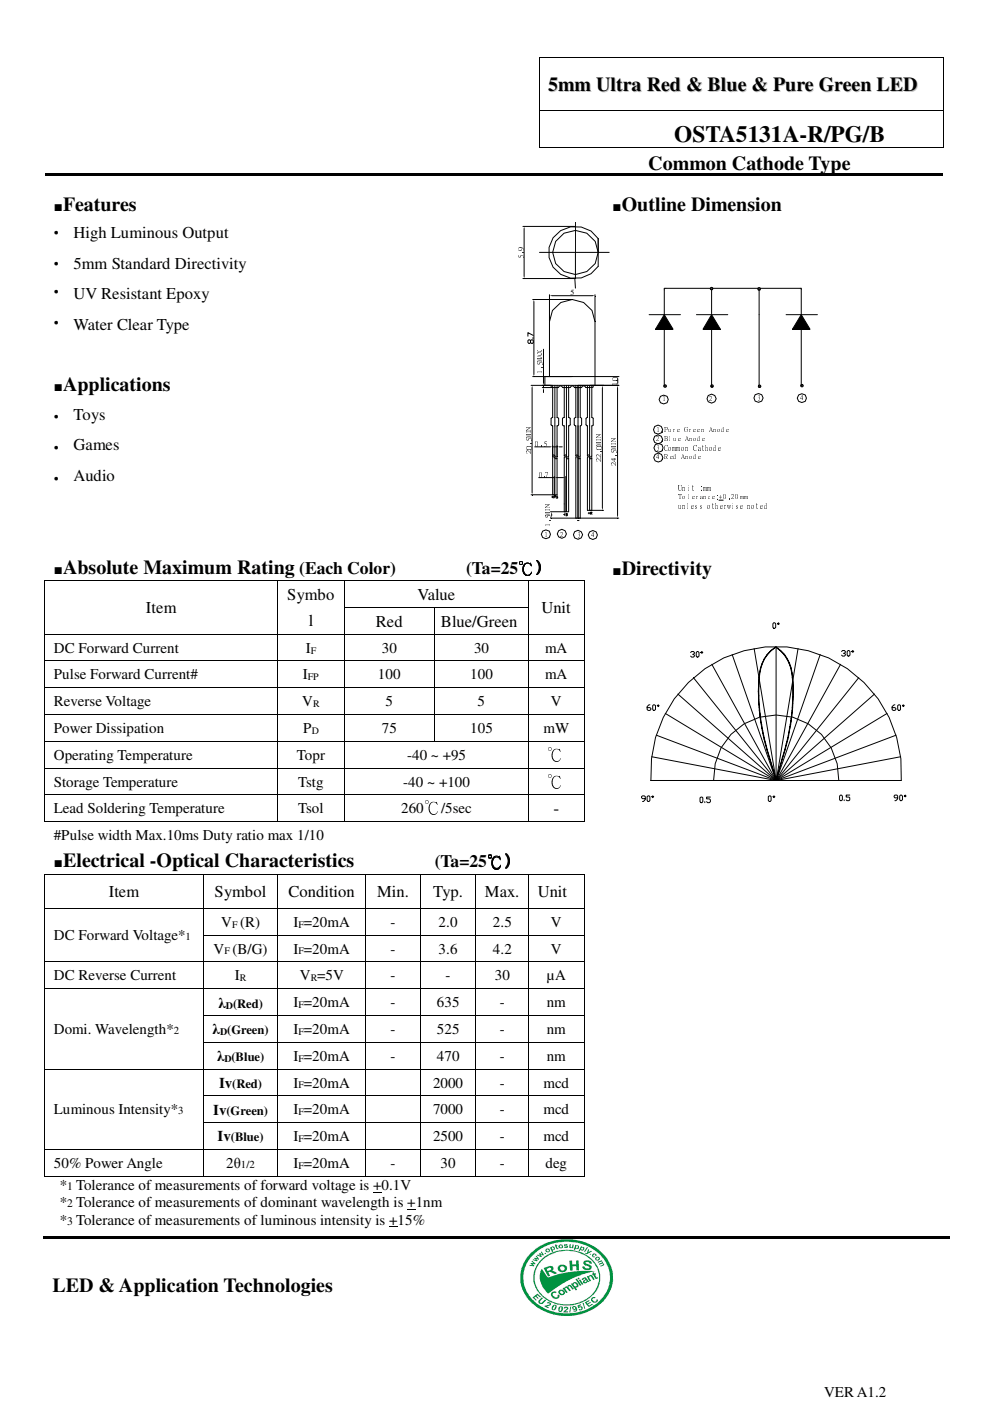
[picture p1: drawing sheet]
<svg xmlns="http://www.w3.org/2000/svg" width="210mm" height="297mm" viewBox="0 0 210 297" stroke-linecap="round" stroke-linejoin="round" font-family="sans-serif">
<path d="M114.2 12.1h.2v.2h-.2zM199.9 12.1h.2v.2h-.2zM9.5 36.7h76.2v.6h-76.2zM85.7 36.7h.5v.6h-.5zM86.2 36.7h28.1v.6h-28.1zM114.2 23.3h.2v.2h-.2zM114.2 31.3h.2v.2h-.2zM114.3 36.7h.5v.6h-.5zM114.4 31.3h.2v.2h-.2zM114.8 36.7h85.2v.6h-85.2zM199.9 23.3h.2v.2h-.2zM199.9 31.3h.2v.2h-.2z" fill="#000"/>
<g fill="none" stroke="#000" stroke-width=".21">
<path d="M114.3 12.3v11M114.4 12.2h85.5M200 12.3v11M114.3 23.5v7.8M114.4 23.4h85.5M114.6 31.4h85.3M200 23.5v7.8M110.9 48h11M110.9 59.1h11l.1 2M111.1 48.5v10M114.4 53.5h14.8M117.3 50.4a5.8 5.8 0 0 1 9.5 .2v5.9a5.7 5.7 0 0 1-7.8 1.8 5.7 5.7 0 0 1-1.7-7.9z"/>
<path d="M117.8 51.2a4.9 4.9 0 0 1 8.4 0l.6 2.3-.6 2.4-1.8 1.7-2.4 .6-2.4-.6-1.8-1.7-.6-2.4zM122 47.1v12M112.5 72.2l.2-.1 .4 .1-.2 .6-.4-.2v-.4l-.2-.1-.4 .1 .2 .6 .4-.2M112.9 71.7h.2M112.9 79.8h13.3M112.9 63.5h8.3M113.1 71.1l-1.2-.6v.8M113.2 64v15.3M115.2 74v7.2M115.5 79.8v1.9M116.5 79.8v-11.6l.6-2.4 1.8-1.7 2.4-.6 2.4 .6 1.8 1.7 .7 2.4v13.5M116.5 62.5v5.6"/>
<path d="M117.1 62.7h8.5M126.2 62.5v5.6M126.3 79.8h4.9M137.6 66.7h6.7M139 69.8h3.7M140.8 66.7l1.9 3.1h-3.7zM140.8 69.8v12M147.7 66.7h6.6M149.1 69.8h3.6M150.6 61.1h-9.8v5.6M150.7 61h.4v.4h-.4zM150.9 66.7l1.8 3.1h-3.6z"/>
<path d="M150.9 61.5v5M150.9 69.8v12M151.1 61.1h9.6M161 61.5v20.2M161.2 61.1h8.7v5.6M166.7 66.7h6.6M168 69.8h3.7M169.9 66.7l1.8 3.1h-3.7zM169.9 69.8v12M112.6 81.7h18.6M112.8 82.3v22.1M113.4 94.7h3.2"/>
<path d="M115 82.2h1.8M115.2 81.7v.5M115.2 82.7v.5M116.8 81.7l.1 .5h1.5l.4-.4 .5 .4h1.6M117.2 81.7v6.8l-.4 .3v1.2l.4 .3v6.4l.2-.3 .2 .3M117.2 94.7h.9M117.6 97.1l-.2-.3-.2 .3v7.8M117.6 97.1l.3 .2 .2-.2v7.8h-5.5M117.6 81.7v15M117.6 97.1v7.8M118.1 81.7v6.8l.3 .3v1.2l-.3 .3v6.4l-.2 .2-.3-.2M118.7 94.7h.5"/>
<path d="M119.6 81.7v6.8l-.3 .3v1.2l.3 .3v6.4l.2-.3 .3 .3M120.1 97.1l-.3-.3-.2 .3v11.4M120.1 97.1l.3 .2 .2-.2v11.4h-3.9M120.1 81.7v15M120.1 97.1v11.4M120.6 90.3v6.4l-.2 .2-.3-.2M120.6 81.7v6.8M120.6 90.3h.1M120.6 88.5h.1M120.6 88.5l.3 .3v1.2l-.3 .3M122 88.5l-.2 .3v1.2l.2 .3M122 90.3h.1"/>
<path d="M122 88.5h.1M122.1 90.3v6.4l.2-.3 .3 .3M122.1 81.7v6.8M122.6 97.1l-.3-.3-.2 .3v12.8M122.6 97.1l.2 .2 .2-.2v12.8M122.6 81.7v15M122.6 97.1v12.8M123 81.7v6.8l.3 .3v1.2l-.3 .3v6.4l-.2 .2-.2-.2M124.5 81.7v6.8l-.3 .3v1.2l.3 .3v6.4l.3-.3 .2 .3M125 97.1l-.2-.3-.3 .3v11.1h3.5M125 97.1l.3 .2 .2-.2v11.1M125 81.7v15"/>
<path d="M125 97.1v11.1M125.5 81.7v6.8l.3 .2v1.4l-.3 .2v6.4l-.2 .2-.3-.2M125.9 81.7l-.2 .4-1.5 .1-.5-.4-.4 .4h-1.5l-.4-.4-.5 .4M127.7 82.3v25.4M130.9 82.3v27M131 80.3v.9M138.8 92.5l.7-.3 .7 .3 .3 .7-.3 .6-.7 .3-.7-.3-.2-.6zM150.2 83.9l.7-.3 .7 .3 .2 .6-.2 .7-.7 .3-.7-.3-.3-.7zM169.8 81.6h.4v.4h-.4zM114.2 101.3h3.3M116.7 109.9h14.5M117 109v.3"/>
<path d="M117 105.4h.3M117.1 105.2v.3M117.4 105.4h.3l.1-.2h-.4v.4M117.5 101v3.8M118.1 101.3h1.3M118.2 105.2h-.3l.1 .4h.2v-.2M119.5 109.1h.3M119.7 108.9v.4M120 108.9h.3l-.1 .2M120 101v7.4M120.1 109.1l.2 .2h-.3M120.1 108.9v.4"/>
<path d="M121.8 112.7l.8-.3 .6 .3 .3 .7-.3 .6-.6 .3-.8-.3-.2-.6zM122.4 110.4h.4M124.7 108.8h.4M124.9 108.6v.4M125 112.8l.7-.3 .7 .3 .3 .6-.3 .7-.7 .3-.7-.3-.3-.7zM125.2 108.8l.3-.2h-.3v.5M125.3 108.8l.2 .3M152.4 106h.9"/>
<circle cx="161" cy="61.3" r=".3"/>
<circle cx="139.5" cy="91.1" r=".98"/>
<circle cx="139.6" cy="97" r=".97"/>
<circle cx="139.6" cy="95" r=".96"/>
<circle cx="140.7" cy="84.7" r=".96"/>
<circle cx="141" cy="81.9" r=".29"/>
<circle cx="151" cy="81.9" r=".29"/>
<circle cx="160.8" cy="84.4" r=".97"/>
<circle cx="161" cy="81.9" r=".29"/>
<circle cx="170" cy="84.4" r=".96"/>
<circle cx="115.8" cy="113.3" r=".96"/>
<circle cx="119.1" cy="113.2" r=".96"/>
</g>
<g fill="#000">
<path d="M111.1 48l.1 .5h-.2zM111 58.5h.2l-.1 .6zM113.2 63.5l.1 .5h-.2zM113.1 79.3h.2l-.1 .5zM116.5 62.7l.6-.1v.2zM125.6 62.6l.6 .1-.6 .1zM140.8 66.7l1.9 3.1h-3.7zM150.6 61.2l.5 .1zM150.6 61.3l.5 .1zM150.6 61.3h.5v.1zM150.6 61l.5 .2h-.5zM150.6 61h.5v.2z"/>
<path d="M150.6 61h.5zM150.7 61h.4zM150.7 61.4l.3 .1zM150.7 61.4h.4zM150.7 61.5h.3zM150.9 66.7l1.8 3.1h-3.6zM150.7 61h.3zM160.7 61.3l.5 .1zM160.7 61.3h.5v.1zM160.7 61.2l.5 .1zM160.7 61l.5 .2h-.5zM160.7 61h.5v.2z"/>
<path d="M160.7 61.4l.5 .1zM160.7 61.5h.4zM160.7 61.5h.5zM160.7 61h.5zM160.9 61h.3zM160.9 61.5h.2zM160.9 61h.2zM169.9 66.7l1.8 3.1h-3.7zM112.8 81.7l.1 .6h-.2zM115.2 82.2l.1 .5h-.2zM115.1 81.2h.2l-.1 .5zM116.6 94.7h.6l-.6 .1z"/>
<path d="M118.1 94.7h.6v.1zM127.7 81.7l.1 .6h-.2zM130.9 81.7l.1 .6h-.1zM131 79.8l.1 .5h-.2zM130.9 81.2h.2l-.1 .5zM140.7 81.9l.5 .1h-.4zM140.7 81.9h.6l-.1 .1zM140.8 81.7l.5 .2h-.6zM140.8 81.7h.4l.1 .2zM140.8 82h.4zM140.8 81.7h.4zM150.7 81.9h.5z"/>
<path d="M150.7 81.9h.6zM150.7 81.9l.5 .1zM150.7 81.8l.6 .1zM150.7 82h.5zM150.7 81.7h.5zM150.7 81.7l.5 .1zM150.7 82l.3 .1zM150.8 81.6l.4 .1zM150.8 82.1h.2zM150.8 81.6h.2zM160.8 81.9h.5zM160.8 81.9l.5 .1z"/>
<path d="M160.8 82h.5zM160.8 81.7l.5 .1zM160.8 81.8l.5 .1zM160.8 82h.4zM160.8 82l.4 .1zM160.8 82.1h.4zM160.8 81.7h.4zM161 81.7h.2zM161 82.1h.2zM169.8 81.8l.5 .1zM169.8 81.6l.5 .1zM169.8 81.7h.5z"/>
<path d="M169.8 81.7l.5 .1zM169.8 81.9h.5zM169.8 81.9l.4 .1zM169.8 81.6h.4zM169.8 81.6h.5zM169.8 82h.4zM112.7 104.4h.2l-.1 .5zM117 108.5l.1 .5h-.2zM116.9 109.3h.2l-.1 .6zM117.5 101.3l.6-.1v.1zM119.4 101.2l.6 .1h-.6zM127.6 107.7h.2l-.1 .5z"/>
<path d="M130.9 109.3h.1l-.1 .6z"/>
<path d="M150.7 82h.5z" fill-rule="evenodd"/>
<path d="M169.8 81.6h.4z" fill-rule="evenodd"/>
</g>
<path d="M133.5 129.5h61v42.4h-61z" fill="#fff"/>
<g fill="none" stroke="#000" stroke-width=".21">
<path d="M9.5 123.2v5.5M9.5 128.9v5.5M9.5 134.5v5.5M9.6 134.5h49.2M9.8 123.1h49M58.8 123.2v5.5M58.8 128.9v5.5M58.8 134.5v5.5M58.9 123.1h14M58.9 134.5h14M73 123.2v5.5M73 128.9v5.5"/>
<path d="M73 134.5v5.5M73.1 123.1h38.9M73.1 128.8h18.9M73.1 134.5h18.9M92.1 128.9v5.5M92.1 134.5v5.5M92.2 128.8h19.8M92.2 134.5h19.8M112.1 123.2v5.5M112.1 128.9v5.5M112.1 134.5v5.5M112.2 123.1h11.5"/>
<path d="M112.2 134.5h11.5M123.8 123.2v5.5M123.8 128.9v5.5M123.8 134.5v5.5M146.4 138.3l.2-.2h.4l.2 .4-.3 .2M147 138.7l.2 .2-.2 .4h-.4l-.2-.2M147.6 138.3l.2-.2 .4 .2v.8l-.2 .2-.4-.2zM148.6 138.3l.2-.2 .2 .2-.2 .2zM155.2 138.8l9.3 26.7M159.9 137.5l4.6 28M162.1 139.7l-.5 .9zM162.6 138.8l-.5 .9z"/>
<path d="M163.4 137.9l-.8 .9zM163.4 137.9l1.1-.7zM164 133.2l-.1-.2v-.8l.4-.2 .2 .2v.8l-.4 .2M164.5 137.2l1 .7zM164.5 137.1v28.4M165.1 132l.1 .2-.1 .2-.3-.2zM165.4 138l.9 .7-.1 .1zM166.2 138.8l.1-.1 .6 1zM166.8 139.7l.6 .9zM169.2 137.5l-4.6 28M173.9 138.8l-9.3 26.7M178.4 138.1l.2-.2h.4l.2 .2-.2 .4h-.2"/>
<path d="M179 138.5l.2 .2-.2 .4h-.4l-.2-.2M179.6 138.1l.2-.2 .4 .2v.8l-.2 .2-.4-.2zM180.6 138.1l.2-.2 .2 .2-.2 .2zM9.5 140.2v5.5M9.5 145.9v5.5M9.5 151.6v5.5M9.5 157.3v5.5M9.6 140.1h49.2M9.6 145.8h49.2M9.6 151.5h49.2M9.6 157.2h49.2M58.8 140.2v5.5"/>
<path d="M58.8 145.9v5.5M58.8 151.6v5.5M58.8 157.3v5.5M58.9 140.1h14M58.9 145.8h14M58.9 151.5h14M58.9 157.2h14M73 140.2v5.5M73 145.9v5.5M73 151.6v5.5M73 157.3v5.5M73.1 140.1h18.9"/>
<path d="M73.1 145.8h18.9M73.1 151.5h18.9M73.1 157.2h18.9M92.1 140.2v5.5M92.1 145.9v5.5M92.1 151.6v5.5M92.2 140.1h19.8M92.2 145.8h19.8M92.2 151.5h19.8M92.2 157.2h19.8M112.1 140.2v5.5M112.1 145.9v5.5"/>
<path d="M112.1 151.6v5.5M112.1 157.3v5.5M112.2 140.1h11.5M112.2 145.8h11.5M112.2 151.5h11.5M112.2 157.2h11.5M123.8 140.2v5.5M123.8 145.9v5.5M123.8 151.6v5.5M123.8 157.3v5.5M137.8 149.4h-.2l-.4 .4v.6l.2 .2h.4l.2-.4-.2-.2h-.6M138.6 150.6l-.2-.2v-.8l.4-.2 .2 .2v.8l-.4 .2"/>
<path d="M139.1 155.9l25.4 9.6M139.4 149.6l.2-.2 .1 .2-.1 .2zM141.1 151.3l23.4 14.2M143.7 147.2l20.8 18.3M146 144.7a26.6 26.6 0 0 1 29.7-5.2 26.6 26.6 0 0 1 15.4 26h-53.1a26.6 26.6 0 0 1 8-20.8zM147.1 143.7l17.4 21.8M150.9 140.8l13.6 24.7M160.8 146.6l.1 .9zM160.8 147.5l.1 .8zM160.8 148.3l.2 .9zM160.8 145.6l.1 1zM160.9 149.2l.1 .7z"/>
<path d="M160.9 144.6v1zM160.9 143.6l.1 1zM161 149.9l.1 .8zM161 150.7l.2 .6zM161 142.6v1zM161.1 151.3v.6zM161.1 151.9l.1 .5zM161.2 152.4l.1 .4zM161.2 152.8l.2 .4zM161.2 141.6l-.2 1zM161.3 153.2l.2 .5zM161.4 153.7l.1 .4z"/>
<path d="M161.5 154.1l.1 .4zM161.5 154.5l.2 .4zM161.6 140.6l-.4 1zM161.6 154.9l.1 .5zM161.7 155.4l.2 .6zM161.8 156l.3 .7zM162 156.7l.3 1zM162.3 157.7l.4 1.3zM162.6 159l.6 1.7zM166.4 159l-.5 1.7zM166.7 157.7l-.3 1.3zM167 156.7l-.3 1z"/>
<path d="M167.1 156l-.1 .7zM167.2 155.4l-.1 .6zM167.3 140.6l.3 1zM167.3 154.9l-.1 .5zM167.4 154.4l-.1 .5zM167.5 154.1v.4zM167.6 153.6l-.1 .5zM167.6 153.2v.5zM167.6 141.6l.3 1zM167.7 152.8l-.1 .4zM167.7 152.4l.1 .4zM167.8 151.8l-.1 .6z"/>
<path d="M167.9 151.3v.5zM167.9 142.6l.2 1zM167.9 150.7v.6zM168 149.9v.8zM168 143.6l.1 1zM168 149.1l.1 .8zM168.1 148.3v.9zM168.1 144.6l.1 1zM168.1 146.6l.1 .8zM168.1 145.6l.1 1zM168.1 147.4v.9zM178.2 140.8l-13.6 24.7"/>
<path d="M182.1 143.7l-17.5 21.8M185.4 147.2l-20.8 18.3M188.1 151.3l-23.5 14.2M189.7 149.4l-.6 .4v.6l.3 .2h.3l.2-.4-.2-.2h-.6M190 155.9l-25.4 9.6M190.3 149.6l.2-.2 .4 .2v.8l-.1 .2-.5-.2zM191.3 149.6l.2-.2 .2 .2-.2 .2zM9.5 162.9v5.5M9.5 168.6v5.5M9.6 162.9h49.2M9.6 168.5h49.2M9.8 174.2h49"/>
<path d="M58.8 162.9v5.5M58.8 168.6v5.5M58.9 162.9h14M58.9 168.5h14M58.9 174.2h14M73 162.9v5.5M73 168.6v5.5M73.1 162.9h38.9M73.1 168.5h38.9M73.1 174.2h38.9M112.1 162.9v5.5M112.1 168.6v5.5"/>
<path d="M112.2 162.9h11.5M112.2 168.5h11.5M112.2 174.2h11.5M123.8 162.9v5.5M123.8 168.6v5.5M136.8 169.3h-.6l-.2-.4 .2-.2 .6 .2v.6l-.4 .4h-.2M137.2 168.9l.2-.2 .4 .2v.8l-.2 .2-.4-.2zM138 165.5h26.3M138.2 160.4l26.3 5.1M138.2 168.9l.2-.2 .2 .2-.2 .2zM148.4 169.2l.2-.2 .4 .2v.8l-.2 .2-.4-.2zM149.4 170v.2"/>
<path d="M150.6 169h-.8v.4h.6l.2 .2v.4l-.2 .2h-.4l-.2-.2M151.3 165.5a13.3 13.3 0 0 1 13.3-13.9 13.3 13.3 0 0 1 13.2 13.9M162.9 168.9l.2-.2 .4 .2v.8l-.2 .2-.4-.2zM163.1 160.7l.7 2.1zM163.7 162.8l.8 2.7zM163.9 168.9l.2-.2 .2 .2-.2 .2zM165.3 162.8l-.8 2.7zM165.9 160.7l-.6 2.1zM178 168.8l.2-.2 .4 .2v.8l-.2 .2-.4-.2zM179 169.6v.2M180.2 168.6h-.8v.4h.6l.2 .2v.4l-.2 .2h-.4l-.2-.2M190.3 169.2h-.6l-.1-.2 .1-.4h.5l.1 .2v.6l-.4 .4h-.2"/>
<path d="M190.9 168.6l.4 .2v.7l-.2 .3-.3-.3v-.7zM191 160.4l-26.4 5.1M191.7 168.8l.2-.2 .2 .2-.2 .2zM9.5 185.5v7M9.5 192.7v5.5M9.5 198.3v5.5M9.6 192.6h33.5M9.8 185.4h33.3M43.1 185.5v7M43.1 192.7v5.5M43.1 198.3v5.5M43.2 185.4h15.6"/>
<path d="M43.2 192.6h15.6M43.2 198.2h15.6M58.8 185.5v7M58.8 192.7v5.5M58.8 198.3v5.5M58.9 185.4h18.6M58.9 192.6h18.6M58.9 198.2h18.6M77.6 185.5v7M77.6 192.7v5.5M77.6 198.3v5.5M77.7 185.4h11.3"/>
<path d="M77.7 192.6h11.3M77.7 198.2h11.3M89.1 185.5v7M89.1 192.7v5.5M89.1 198.3v5.5M89.2 185.4h11.6M89.2 192.6h11.6M89.2 198.2h11.6M100.9 185.5v7M100.9 192.7v5.5M100.9 198.3v5.5M101 185.4h11"/>
<path d="M101 192.6h11M101 198.2h11M112.1 185.5v7M112.1 192.7v5.5M112.1 198.3v5.5M112.2 185.4h11.5M112.2 192.6h11.5M112.2 198.2h11.5M123.8 185.5v7M123.8 192.7v5.5M123.8 198.3v5.5M9.5 204v5.5"/>
<path d="M9.5 209.7v5.5M9.5 215.4v5.5M9.6 203.9h33.5M9.6 209.6h33.5M43.1 204v5.5M43.1 209.7v5.5M43.1 215.4v5.5M43.2 203.9h15.6M43.2 209.6h15.6M43.2 215.3h15.6M58.8 204v5.5M58.8 209.7v5.5"/>
<path d="M58.8 215.4v5.5M58.9 203.9h18.6M58.9 209.6h18.6M58.9 215.3h18.6M77.6 204v5.5M77.6 209.7v5.5M77.6 215.4v5.5M77.7 203.9h11.3M77.7 209.6h11.3M77.7 215.3h11.3M89.1 204v5.5M89.1 209.7v5.5"/>
<path d="M89.1 215.4v5.5M89.2 203.9h11.6M89.2 209.6h11.6M89.2 215.3h11.6M100.9 204v5.5M100.9 209.7v5.5M100.9 215.4v5.5M101 203.9h11M101 209.6h11M101 215.3h11M112.1 204v5.5M112.1 209.7v5.5"/>
<path d="M112.1 215.4v5.5M112.2 203.9h11.5M112.2 209.6h11.5M112.2 215.3h11.5M123.8 204v5.5M123.8 209.7v5.5M123.8 215.4v5.5M9.5 221.1v5.5M9.5 226.7v5.5M9.5 232.4v5.5M9.5 238.1v5.5M9.6 226.7h33.5"/>
<path d="M43.1 221.1v5.5M43.1 226.7v5.5M43.1 232.4v5.5M43.1 238.1v5.5M43.2 221h15.6M43.2 226.7h15.6M43.2 232.3h15.6M43.2 238h15.6M58.8 221.1v5.5M58.8 226.7v5.5M58.8 232.4v5.5M58.8 238.1v5.5"/>
<path d="M58.9 221h18.6M58.9 226.7h18.6M58.9 232.3h18.6M58.9 238h18.6M77.6 221.1v5.5M77.6 226.7v5.5M77.6 232.4v5.5M77.6 238.1v5.5M77.7 221h11.3M77.7 226.7h11.3M77.7 232.3h11.3M77.7 238h11.3"/>
<path d="M89.1 221.1v5.5M89.1 226.7v5.5M89.1 232.4v5.5M89.1 238.1v5.5M89.2 221h11.6M89.2 226.7h11.6M89.2 232.3h11.6M89.2 238h11.6M100.9 221.1v5.5M100.9 226.7v5.5M100.9 232.4v5.5M100.9 238.1v5.5"/>
<path d="M101 221h11M101 226.7h11M101 232.3h11M101 238h11M112.1 221.1v5.5M112.1 226.7v5.5M112.1 232.4v5.5M112.1 238.1v5.5M112.2 221h11.5M112.2 226.7h11.5M112.2 232.3h11.5M112.2 238h11.5"/>
<path d="M123.8 221.1v5.5M123.8 226.7v5.5M123.8 232.4v5.5M123.8 238.1v5.5M9.5 243.8v5.5M9.6 243.7h33.5M9.6 249.4h33.5M43.1 243.8v5.5M43.2 243.7h15.6M43.2 249.4h15.6M58.8 243.8v5.5M58.9 243.7h18.6"/>
<path d="M58.9 249.4h18.6M77.6 243.8v5.5M77.7 243.7h11.3M77.7 249.4h11.3M89.1 243.8v5.5M89.2 243.7h11.6M89.2 249.4h11.6M100.9 243.8v5.5M101 243.7h11M101 249.4h11M112.1 243.8v5.5M112.2 243.7h11.5"/>
<path d="M112.2 249.4h11.5M123.8 243.8v5.5"/>
</g>
<g fill="#000">
<path d="M162.6 138.8l-.5 .9zM163.4 137.9l-.8 .9zM163.4 137.9l-.7 .9zM163.4 137.9l1.1-.7zM163.5 138l1-.8zM164.5 137.2l1 .7zM165.4 138l.9 .7-.1 .1zM165.4 138l.9 .7zM166.2 138.8l.7 .9zM166.2 138.8l.1-.1 .6 1zM160.8 145.6l.1 1zM160.8 147.5l.1 .8z"/>
<path d="M160.8 146.6l.1 .9zM160.9 144.6v1zM160.8 148.3l.2 .9zM160.9 143.6l.1 1zM161 142.6v1zM160.9 149.2l.1 .7zM161 149.9l.1 .8zM161.2 141.6l-.2 1zM161 150.7l.2 .6zM161.1 151.3v.6zM161.2 141.6l-.1 1zM161.1 151.9l.1 .5z"/>
<path d="M161.1 151.3l.1 .5zM161.2 152.4l.1 .4zM161.6 140.6l-.4 1zM161.1 151.9l.2 .5zM161.2 152.8l.2 .4zM161.6 140.6l-.3 1zM161.3 153.2l.2 .5zM161.4 153.7l.1 .4zM161.5 154.1l.1 .4zM162.1 139.7l-.5 .9zM161.5 154.5l.2 .4zM162.1 139.7l-.4 .9z"/>
<path d="M161.6 154.9l.1 .5zM161.6 154.9l.2 .5zM161.7 155.4l.2 .6zM161.8 156l.3 .7zM162 156.7l.3 1zM162.3 157.7l.4 1.3zM166.7 157.7l-.3 1.3zM166.7 157.7l-.2 1.3zM167 156.7l-.3 1zM167 156.7l-.2 1zM167.1 156l-.1 .7zM167.2 155.4l-.1 .6z"/>
<path d="M167.2 155.4v.6zM167.3 154.9l-.1 .5zM167.3 154.9v.5zM166.8 139.7l.6 .9zM167.4 154.4l-.1 .5zM167.4 154.4v.5zM167.5 154.1v.4zM167.6 153.6l-.1 .5zM167.6 153.6v.5zM167.6 153.2v.5zM167.7 152.8l-.1 .4zM167.3 140.6l.3 1z"/>
<path d="M167.7 152.8v.4zM167.7 152.4l.1 .4zM167.8 151.8l-.1 .6zM167.3 140.6l.4 1zM167.8 151.8v.6zM167.9 151.3v.5zM167.9 150.7v.6zM167.6 141.6l.3 1zM168 149.9v.8zM168 149.1l.1 .8zM167.9 142.6l.2 1zM168.1 148.3v.9z"/>
<path d="M168.1 147.4v.9zM168 143.6l.1 1zM168.1 146.6l.1 .8zM168.1 145.6l.1 1zM168.1 144.6l.1 1zM162.6 159l.6 1.7zM163.1 160.7l.7 2.1zM165.3 162.8l-.8 2.7zM163.7 162.8l.8 2.7zM163.7 162.8l.9 2.6zM165.9 160.7l-.6 2.1zM165.9 160.7l-.5 2.1z"/>
<path d="M166.4 159l-.5 1.7z"/>
</g>
<g fill="#000">
<path d="M9.4 123h.2v.2h-.2zM9.4 128.7h.2v.2h-.2zM9.4 134.4h.2v.1h-.2zM9.6 123h.2v.2h-.2zM58.8 123h.1v.2h-.1zM58.8 128.7h.1v.2h-.1zM58.8 134.4h.1v.1h-.1zM72.9 123h.2v.2h-.2zM72.9 128.7h.2v.2h-.2zM72.9 134.4h.2v.1h-.2zM92 128.7h.2v.2h-.2zM92 134.4h.2v.1h-.2z"/>
<path d="M112 123h.2v.2h-.2zM112 128.7h.2v.2h-.2zM112 134.4h.2v.1h-.2zM123.7 123h.2v.2h-.2zM123.7 128.7h.2v.2h-.2zM123.7 134.4h.2v.1h-.2zM9.4 140h.2v.2h-.2zM9.4 145.7h.2v.2h-.2zM9.4 151.4h.2v.2h-.2zM9.4 157.1h.2v.2h-.2zM58.8 140h.1v.2h-.1zM58.8 145.7h.1v.2h-.1z"/>
<path d="M58.8 151.4h.1v.2h-.1zM58.8 157.1h.1v.2h-.1zM72.9 140h.2v.2h-.2zM72.9 145.7h.2v.2h-.2zM72.9 151.4h.2v.2h-.2zM72.9 157.1h.2v.2h-.2zM92 140h.2v.2h-.2zM92 145.7h.2v.2h-.2zM92 151.4h.2v.2h-.2zM92 157.1h.2v.2h-.2zM112 140h.2v.2h-.2zM112 145.7h.2v.2h-.2z"/>
<path d="M112 151.4h.2v.2h-.2zM112 157.1h.2v.2h-.2zM123.7 140h.2v.2h-.2zM123.7 145.7h.2v.2h-.2zM123.7 151.4h.2v.2h-.2zM123.7 157.1h.2v.2h-.2zM9.4 162.8h.2v.1h-.2zM9.4 168.4h.2v.2h-.2zM9.4 174.1h.2v.2h-.2zM9.6 174.1h.2v.2h-.2zM58.8 162.8h.1v.1h-.1zM58.8 168.4h.1v.2h-.1z"/>
<path d="M58.8 174.1h.1v.2h-.1zM72.9 162.8h.2v.1h-.2zM72.9 168.4h.2v.2h-.2zM72.9 174.1h.2v.2h-.2zM112 162.8h.2v.1h-.2zM112 168.4h.2v.2h-.2zM112 174.1h.2v.2h-.2zM123.7 162.8h.2v.1h-.2zM123.7 168.4h.2v.2h-.2zM123.7 174.1h.2v.2h-.2zM9.4 185.3h.2v.2h-.2zM9.4 192.5h.2v.2h-.2z"/>
<path d="M9.4 198.2h.2v.1h-.2zM9.6 185.3h.2v.2h-.2zM43.1 185.3h.1v.2h-.1zM43.1 192.5h.1v.2h-.1zM43.1 198.2h.1v.1h-.1zM58.8 185.3h.1v.2h-.1zM58.8 192.5h.1v.2h-.1zM58.8 198.2h.1v.1h-.1zM77.5 185.3h.2v.2h-.2zM77.5 192.5h.2v.2h-.2zM77.5 198.2h.2v.1h-.2zM89 185.3h.2v.2h-.2z"/>
<path d="M89 192.5h.2v.2h-.2zM89 198.2h.2v.1h-.2zM100.8 185.3h.2v.2h-.2zM100.8 192.5h.2v.2h-.2zM100.8 198.2h.2v.1h-.2zM112 185.3h.2v.2h-.2zM112 192.5h.2v.2h-.2zM112 198.2h.2v.1h-.2zM123.7 185.3h.2v.2h-.2zM123.7 192.5h.2v.2h-.2zM123.7 198.2h.2v.1h-.2zM9.4 203.8h.2v.2h-.2z"/>
<path d="M9.4 209.5h.2v.2h-.2zM9.4 215.2h.2v.2h-.2zM43.1 203.8h.1v.2h-.1zM43.1 209.5h.1v.2h-.1zM43.1 215.2h.1v.2h-.1zM58.8 203.8h.1v.2h-.1zM58.8 209.5h.1v.2h-.1zM58.8 215.2h.1v.2h-.1zM77.5 203.8h.2v.2h-.2zM77.5 209.5h.2v.2h-.2zM77.5 215.2h.2v.2h-.2zM89 203.8h.2v.2h-.2z"/>
<path d="M89 209.5h.2v.2h-.2zM89 215.2h.2v.2h-.2zM100.8 203.8h.2v.2h-.2zM100.8 209.5h.2v.2h-.2zM100.8 215.2h.2v.2h-.2zM112 203.8h.2v.2h-.2zM112 209.5h.2v.2h-.2zM112 215.2h.2v.2h-.2zM123.7 203.8h.2v.2h-.2zM123.7 209.5h.2v.2h-.2zM123.7 215.2h.2v.2h-.2zM9.4 220.9h.2v.2h-.2z"/>
<path d="M9.4 226.6h.2v.1h-.2zM9.4 232.2h.2v.2h-.2zM9.4 237.9h.2v.2h-.2zM43.1 220.9h.1v.2h-.1zM43.1 226.6h.1v.1h-.1zM43.1 232.2h.1v.2h-.1zM43.1 237.9h.1v.2h-.1zM58.8 220.9h.1v.2h-.1zM58.8 226.6h.1v.1h-.1zM58.8 232.2h.1v.2h-.1zM58.8 237.9h.1v.2h-.1zM77.5 220.9h.2v.2h-.2z"/>
<path d="M77.5 226.6h.2v.1h-.2zM77.5 232.2h.2v.2h-.2zM77.5 237.9h.2v.2h-.2zM89 220.9h.2v.2h-.2zM89 226.6h.2v.1h-.2zM89 232.2h.2v.2h-.2zM89 237.9h.2v.2h-.2zM100.8 220.9h.2v.2h-.2zM100.8 226.6h.2v.1h-.2zM100.8 232.2h.2v.2h-.2zM100.8 237.9h.2v.2h-.2zM112 220.9h.2v.2h-.2z"/>
<path d="M112 226.6h.2v.1h-.2zM112 232.2h.2v.2h-.2zM112 237.9h.2v.2h-.2zM123.7 220.9h.2v.2h-.2zM123.7 226.6h.2v.1h-.2zM123.7 232.2h.2v.2h-.2zM123.7 237.9h.2v.2h-.2zM9.4 243.6h.2v.2h-.2zM9.4 249.3h.2v.2h-.2zM43.1 243.6h.1v.2h-.1zM43.1 249.3h.1v.2h-.1zM58.8 243.6h.1v.2h-.1z"/>
<path d="M58.8 249.3h.1v.2h-.1zM77.5 243.6h.2v.2h-.2zM77.5 249.3h.2v.2h-.2zM79.1 252.7h1.8v.2h-1.8zM86.4 256.3h1.7v.2h-1.7zM89 243.6h.2v.2h-.2zM89 249.3h.2v.2h-.2zM100.8 243.6h.2v.2h-.2zM100.8 249.3h.2v.2h-.2zM112 243.6h.2v.2h-.2zM112 249.3h.2v.2h-.2zM123.7 243.6h.2v.2h-.2z"/>
<path d="M123.7 249.3h.2v.2h-.2zM82.5 260h1.8v.1h-1.8z"/>
</g>
<g fill="#009240">
<path d="M112.5 265.7a7.2 7.2 0 0 0 1.4 11.5 11.1 11.1 0 0 0 14.7-2.1 7.2 7.2 0 0 0-2.2-10.5l-.4-.3a11.2 11.2 0 0 0-4.8-1.5h-2a10.8 10.8 0 0 0-6.7 2.9zM112.7 266.4a10.3 10.3 0 0 1 15.5 .9 6.9 6.9 0 0 1-2.9 9.9 10.2 10.2 0 0 1-13.2-2.7 6.5 6.5 0 0 1 .6-8.1z" fill-rule="evenodd"/>
<path d="M114.5 267.3a5.3 5.3 0 0 0 1.7 8.5l2.2 .8 2.5 .2a6.8 6.8 0 0 0 6.4-5.3v-1.2a6.9 6.9 0 0 0-7.8-5.3 7.7 7.7 0 0 0-5 2.3zM114.7 267.5a7.6 7.6 0 0 1 11.8 1.1l.5 1.4v1.4a6.4 6.4 0 0 1-6.5 5.2 6.5 6.5 0 0 1-7.2-5.4l.2-1.7 .4-.9z" fill-rule="evenodd"/>
<path d="M114.9 269l1.1 1.6a.6 .6 0 0 0 1 0l1.1-.3a24.8 24.8 0 0 1 8.1-.8 22.9 22.9 0 0 0-10 4.8 4.4 4.4 0 0 1-1.3-5.3z" fill-rule="evenodd"/>
<path d="M115.3 268.9l1-.4a.58 .58 0 0 1 .9 .1 .58 .58 0 0 1-.2 .8l1.2 .5-.6 .2-.9-.4h-.5l.4 .8-.4 .1zM115.9 269l.2 .5 .7-.3 .1-.3-.4-.1z" fill-rule="evenodd"/>
<path d="M118.4 268.5a1 1 0 0 1 1.1-.3 1 1 0 0 1 .7 1 .98 .98 0 0 1-1.2 .5 .98 .98 0 0 1-.7-1.1zM118.8 268.9a.47 .47 0 0 0 .9 0 .47 .47 0 0 0-.9 0z" fill-rule="evenodd"/>
<path d="M120.7 267.3h.6v.8h.9v-.8h.5l.1 2.1-.6-.1v-.9l-.8 .1v.9h-.5z" fill-rule="evenodd"/>
<path d="M123.8 267.4l.6-.2a.86 .86 0 0 1 1.1 .7h-.5l-.1-.2-.3-.2-.4 .2v.2l.4 .1a.66 .66 0 0 1 .8 .4 .66 .66 0 0 1-.3 .8h-.1a1.09 1.09 0 0 1-1.5-.7h.5l.2 .4h.5l.3-.3-.4-.2a.71 .71 0 0 1-.7-.2 .71 .71 0 0 1-.1-.8z" fill-rule="evenodd"/>
<path d="M112.9 275.1l1.1-.8 .7 .7-.2 .1-.5-.5-.3 .2 .5 .5-.2 .1-.4-.5-.3 .2 .5 .5-.2 .2z" fill-rule="evenodd"/>
<path d="M114.9 275.1l.2 .2-.5 .5a.28 .28 0 0 0 0 .4 .28 .28 0 0 0 .4-.1l.5-.6 .3 .2-.5 .5a.54 .54 0 0 1-.8 .2 .54 .54 0 0 1-.1-.8z" fill-rule="evenodd"/>
<path d="M116 276.2l.5-.1a.39 .39 0 0 1 .3 .4 .39 .39 0 0 1-.4 .4h-.5l.5 .3-.2 .2-.8-.4 1.1-.4v-.3l-.3 .1-.2-.1z" fill-rule="evenodd"/>
<path d="M117.2 276.8a.47 .47 0 0 1 .8 0 .47 .47 0 0 1-.1 .7 .49 .49 0 0 1-.8 .2 .49 .49 0 0 1 0-.8zM117.6 276.8l-.1 .1a.43 .43 0 0 0-.2 .7l.5-.6z" fill-rule="evenodd"/>
<path d="M118.6 277.1l.6-.1 .1 .2v.4a.53 .53 0 0 1-.7 .5 .53 .53 0 0 1-.1-.9zM118.8 277.2l-.1 .7a.47 .47 0 0 0 .3-.3 .47 .47 0 0 0-.1-.5z" fill-rule="evenodd"/>
<path d="M119.6 277.2a.47 .47 0 0 1 .8 0 .47 .47 0 0 1-.4 .7l-.1 .1h.5v.3h-.9v-.3l.7-.5-.1-.3-.6 .2z" fill-rule="evenodd"/>
<path d="M120.9 277h.2l-.2 1.3h-.2z" fill-rule="evenodd"/>
<path d="M121.4 277.1a.6 .6 0 0 1 .9 .2 .6 .6 0 0 1-.5 .8l-.3-.2h.5l.1-.4-.3 .2h-.3l-.2-.4zM121.5 277.3a.25 .25 0 0 0 .5 0 .25 .25 0 0 0-.5 0z" fill-rule="evenodd"/>
<path d="M122.4 276.8l.7-.3 .1 .2-.5 .2 .1 .2 .5-.1a.45 .45 0 0 1 .1 .7 .45 .45 0 0 1-.7-.1l.2-.1a.2 .2 0 0 0 .3 .1 .2 .2 0 0 0 0-.4h-.1l-.5 .2z" fill-rule="evenodd"/>
<path d="M123.5 276.3l.2-.1 .4 1.3h-.2z" fill-rule="evenodd"/>
<path d="M124 276.1l.9-.5 .1 .2-.6 .4 .1 .2 .6-.4 .2 .2-.6 .3 .2 .3 .7-.4 .1 .2-.9 .5z" fill-rule="evenodd"/>
<path d="M125.5 275.2l.3-.2 .5 .1-.3 .2a.35 .35 0 0 0-.4 .2 .35 .35 0 0 0 .3 .4h.5v-.4h.3a.5 .5 0 0 1-.4 .7 .76 .76 0 0 1-1-.8z" fill-rule="evenodd"/>
<path d="M116.9 274.2a.91 .91 0 0 1 1.1-.3l-.3 .3a.37 .37 0 0 0-.4 0 .37 .37 0 0 0-.1 .4l.1 .1a.55 .55 0 0 0 .4 .4 .55 .55 0 0 0 .5-.2v-.3l.3-.2a.76 .76 0 0 1-.3 1 .76 .76 0 0 1-1-.2l-.4-.6z" fill-rule="evenodd"/>
<path d="M118.6 273.6a.66 .66 0 0 1 .9 0 .66 .66 0 0 1 0 .9 .67 .67 0 0 1-.9-.1 .67 .67 0 0 1 0-.8zM118.9 273.7h-.1a.38 .38 0 0 0 .2 .6h.3l.2-.2-.3-.4z" fill-rule="evenodd"/>
<path d="M119.3 273.2l.2-.2 .2 .1 .3-.3h.3a.45 .45 0 0 1 .4-.4 .45 .45 0 0 1 .5 .2l.5 .7-.3 .1-.6-.7h-.2l-.1 .2 .5 .7-.3 .2-.6-.8h-.2l-.1 .3 .6 .7-.3 .2z" fill-rule="evenodd"/>
<path d="M121 272.2l.3-.1 .2 .1v-.2a.64 .64 0 0 1 .9 0 .64 .64 0 0 1 0 .9h-.4l.3 .5-.2 .2zM121.7 272.1v.1a.36 .36 0 0 0 .1 .5 .36 .36 0 0 0 .5-.2l-.2-.3z" fill-rule="evenodd"/>
<path d="M122 271.2l.3-.1 1 1.4-.3 .1z" fill-rule="evenodd"/>
<path d="M122.4 271l.3-.2 .2 .3-.3 .2zM122.7 271.4l.3-.1 .7 .9-.3 .2z" fill-rule="evenodd"/>
<path d="M123.5 271a.78 .78 0 0 1 .8-.1 .78 .78 0 0 1 .5 .7l.1 .1-.3 .2-.1-.2a.42 .42 0 0 1-.4 .5 .42 .42 0 0 1-.4-.4 .42 .42 0 0 1 .3-.5l.1-.1a.22 .22 0 0 0-.2-.1 .22 .22 0 0 0-.2 .3h-.3zM124 271.6v.2h.3l-.1-.4z" fill-rule="evenodd"/>
<path d="M124.4 270.6l.3-.1 .1 .2a.46 .46 0 0 1 .4-.4 .46 .46 0 0 1 .5 .3l.4 .7-.3 .1-.5-.8h-.2l-.2 .2 .4 .8-.3 .1z" fill-rule="evenodd"/>
<path d="M125.8 269.7l.2 .3 .2-.1 .2 .3-.2 .1 .2 .5h.3l.1 .2a.43 .43 0 0 1-.4 .2 .43 .43 0 0 1-.3-.4l-.5-.6z" fill-rule="evenodd"/>
<path d="M112.8 267.3l.7 .6v.2l-.7-.1 .5 .3-.1 .2-1-.1 .1-.2 .6 .1-.4-.4 .1-.1h.6l-.5-.3z" fill-rule="evenodd"/>
<path d="M113.7 266.2l.6 .7-.1 .2-.6-.2 .4 .4-.2 .1-.9-.2 .2-.2 .6 .2-.5-.4 .2-.1 .6 .1-.4-.4z" fill-rule="evenodd"/>
<path d="M113.8 266.1l.2-.1 .6 .3-.3-.5 .1-.1 .6 .2-.3-.4 .2-.2 .4 .8-.2 .1-.5-.3 .3 .5-.2 .1z" fill-rule="evenodd"/>
<path d="M115.4 265.7l.3-.1 .1 .2-.2 .1z" fill-rule="evenodd"/>
<path d="M115.7 265.2a.46 .46 0 0 1 .9 0 .46 .46 0 0 1-.9 0zM116 264.9l-.1 .3 .4 .1a.27 .27 0 0 0 0-.3 .27 .27 0 0 0-.3-.1z" fill-rule="evenodd"/>
<path d="M116.6 264.5h.2a.39 .39 0 0 1 .5-.3 .39 .39 0 0 1 .3 .5 .39 .39 0 0 1-.5 .3l.2 .4-.2 .1zM117 264.7a.22 .22 0 0 0 .4 0 .22 .22 0 0 0-.4 0z" fill-rule="evenodd"/>
<path d="M117.7 263.9l.2-.1 .1 .2h.2v.2h-.2l.2 .4 .2 .2a.29 .29 0 0 1-.3 0 .29 .29 0 0 1-.2-.2l-.2-.3z" fill-rule="evenodd"/>
<path d="M118.5 264a.46 .46 0 0 1 .7-.1 .46 .46 0 0 1-.1 .8l-.5-.1-.2-.1zM118.7 264.1v.4h.3v-.4z" fill-rule="evenodd"/>
<path d="M119.7 263.8h.6l.1 .2-.4-.1-.2 .1 .6 .2v.2l-.2 .2-.5-.1-.2-.1h.7l-.6-.3z" fill-rule="evenodd"/>
<path d="M120.8 263.8h.2v.7l.3-.1 .1-.5h.2l-.1 .8-.3-.1a.38 .38 0 0 1-.5-.3z" fill-rule="evenodd"/>
<path d="M122 263.9l.7 .3a.44 .44 0 0 1-.4 .6l-.3-.1-.1 .3h-.2zM122.1 264.4a.25 .25 0 0 0 .5 0 .25 .25 0 0 0-.5 0z" fill-rule="evenodd"/>
<path d="M123.2 264.2l.2 .1v.1h.3a.41 .41 0 0 1 0 .6 .41 .41 0 0 1-.6-.1l-.2 .4-.2-.1zM123.2 264.8a.25 .25 0 0 0 .5 0 .25 .25 0 0 0-.5 0z" fill-rule="evenodd"/>
<path d="M124.5 264.4l.2 .1-.7 .9-.2-.1z" fill-rule="evenodd"/>
<path d="M124.7 264.8l.2 .2-.2 .5 .6-.3 .2 .1-1 .6-.4-.1v-.2h.4z" fill-rule="evenodd"/>
<path d="M125 265.9l.1-.1 .2 .1-.1 .2z" fill-rule="evenodd"/>
<path d="M125.6 266a.54 .54 0 0 1 .9 .1l-.1 .2-.2-.2a.24 .24 0 0 0-.3-.1 .24 .24 0 0 0 0 .4l.2 .1a.4 .4 0 0 1-.5 0 .4 .4 0 0 1 0-.5z" fill-rule="evenodd"/>
<path d="M126.4 266.5a.45 .45 0 0 1 .7 .1 .45 .45 0 0 1-.2 .7h-.4a.39 .39 0 0 1-.3-.4 .39 .39 0 0 1 .2-.4zM126.5 266.7l-.1 .2a.26 .26 0 0 0 .4 .1 .26 .26 0 0 0 .1-.3z" fill-rule="evenodd"/>
<path d="M126.7 267.5l.9-.3 .1 .2h-.1l.2 .2v.2a.26 .26 0 0 1 .3 .3 .26 .26 0 0 1-.3 .3l-.5 .2v-.2l.5-.3v-.1l-.7 .1-.1-.1 .6-.3v-.2l-.8 .2z" fill-rule="evenodd"/>
</g>
<path d="M9.2 262.1h65.4v.5h-65.4zM74.6 262.1h.5v.5h-.5zM75.1 262.1h33.2v.5h-33.2zM108.3 262.1h.5v.5h-.5zM108.8 262.1h23.5v.5h-23.5zM132.3 262.1h.5v.5h-.5zM132.8 262.1h34v.5h-34zM166.8 262.1h.5v.5h-.5zM167.3 262.1h34.1v.5h-34.1z" fill="#000"/>
<text font-size="5" x="143" y="30.1">OSTA5131A-R/PG/B</text>
<text font-size="4.2" fill="#c0c0c0" x="116.4" y="19.6">5mm Ultra Red &amp; Blue &amp; Pure Green LED</text>
<g font-size="4.2">
<text x="137.5" y="36">Common Cathode Type</text>
<text x="13.4" y="44.8">Features</text>
<text x="131.8" y="44.8">Outline Dimension</text>
<text x="13.4" y="82.8">Applications</text>
<text x="13.4" y="121.6">Absolute Maximum Rating</text>
<text x="131.8" y="121.8">Directivity</text>
<text x="13.4" y="183.9">Electrical -Optical Characteristics</text>
<text x="11.1" y="273.9">LED &amp; Application Technologies</text>
</g>
<g font-size="3.7">
<text x="63.5" y="121.6">(Each Color)</text>
<text x="98.8" y="121.6">(Ta=25℃)</text>
<text x="116.1" y="161.1">℃</text>
<text x="116.1" y="166.8">℃</text>
<text x="89.8" y="172.5">℃</text>
<text x="117.3" y="172.7">-</text>
<text x="92.2" y="183.9">(Ta=25℃)</text>
</g>
<g font-size="3.5">
<text x="15.6" y="50.5">High Luminous Output</text>
<text x="15.6" y="56.9">5mm Standard Directivity</text>
<text x="15.6" y="63.5">UV Resistant Epoxy</text>
<text x="15.6" y="70">Water Clear Type</text>
<text x="15.6" y="89">Toys</text>
<text x="15.6" y="95.5">Games</text>
<text x="15.6" y="102">Audio</text>
<text x="30.9" y="130">Item</text>
<text x="60.9" y="127.3">Symbo</text>
<text x="88.5" y="127.2">Value</text>
<text x="114.8" y="130">Unit</text>
<text x="65.4" y="132.8">l</text>
<text x="79.7" y="132.8">Red</text>
<text x="93.5" y="132.8">Blue/Green</text>
<text x="23.1" y="190.2">Item</text>
<text x="45.5" y="190.2">Symbol</text>
<text x="61.2" y="190.2">Condition</text>
<text x="80" y="190.2">Min.</text>
<text x="91.9" y="190.2">Typ.</text>
<text x="102.8" y="190.2">Max.</text>
<text x="114" y="190.2">Unit</text>
</g>
<g font-size="3.2">
<text x="11.4" y="44.8">■</text>
<text x="129.9" y="44.8">■</text>
<text x="11.4" y="82.8">■</text>
<text x="11.4" y="121.6">■</text>
<text x="129.9" y="121.8">■</text>
<text x="11.4" y="138.4">DC Forward Current</text>
<text x="64.8" y="138.4">I</text>
<text x="80.9" y="138.4">30</text>
<text x="100.5" y="138.4">30</text>
<text x="115.6" y="138.4">mA</text>
<text x="11.4" y="144.1">Pulse Forward Current#</text>
<text x="11.4" y="149.8">Reverse Voltage</text>
<text x="64" y="149.8">V</text>
<text x="64.2" y="144.1">I</text>
<text x="80.1" y="144.1">100</text>
<text x="81.7" y="149.8">5</text>
<text x="99.7" y="144.1">100</text>
<text x="101.3" y="149.8">5</text>
<text x="115.6" y="144.1">mA</text>
<text x="116.8" y="149.8">V</text>
<text x="11.4" y="155.4">Power Dissipation</text>
<text x="64.3" y="155.4">P</text>
<text x="80.9" y="155.4">75</text>
<text x="99.7" y="155.4">105</text>
<text x="115.2" y="155.4">mW</text>
<text x="11.4" y="161.1">Operating Temperature</text>
<text x="62.9" y="161.1">Topr</text>
<text x="86.3" y="161.1">-40 ~ +95</text>
<text x="11.4" y="166.8">Storage Temperature</text>
<text x="63.2" y="166.8">Tstg</text>
<text x="85.5" y="166.8">-40 ~ +100</text>
<text x="11.4" y="172.5">Lead Soldering Temperature</text>
<text x="63.2" y="172.5">Tsol</text>
<text x="85" y="172.5">260</text>
<text x="93.6" y="172.5">/5sec</text>
<text x="11.4" y="178.1">#Pulse width Max.10ms Duty ratio max 1/10</text>
<text x="11.4" y="183.9">■</text>
<text x="46.9" y="196.5">V (R)</text>
<text x="62.2" y="196.5">I =20mA</text>
<text x="82.8" y="196.5">-</text>
<text x="93" y="196.5">2.0</text>
<text x="104.5" y="196.5">2.5</text>
<text x="116.8" y="196.5">V</text>
<text x="11.4" y="199.3">DC Forward Voltage*</text>
<text x="45.3" y="202.2">V (B/G)</text>
<text x="62.2" y="202.2">I =20mA</text>
<text x="82.8" y="202.2">-</text>
<text x="93" y="202.2">3.6</text>
<text x="104.5" y="202.2">4.2</text>
<text x="116.8" y="202.2">V</text>
<text x="11.4" y="207.9">DC Reverse Current</text>
<text x="49.8" y="207.9">I</text>
<text x="63.5" y="207.9">V =5V</text>
<text x="82.8" y="207.9">-</text>
<text x="94.5" y="207.9">-</text>
<text x="104.9" y="207.9">30</text>
<text x="115.9" y="207.9">µA</text>
<text x="46.3" y="213.7">λ</text>
<text x="62.2" y="213.6">I =20mA</text>
<text x="82.8" y="213.6">-</text>
<text x="92.6" y="213.6">635</text>
<text x="106" y="213.6">-</text>
<text x="115.9" y="213.6">nm</text>
<text x="11.4" y="219.2">Domi. Wavelength*</text>
<text x="45.1" y="219.3">λ</text>
<text x="62.2" y="219.2">I =20mA</text>
<text x="82.8" y="219.2">-</text>
<text x="92.6" y="219.2">525</text>
<text x="106" y="219.2">-</text>
<text x="115.9" y="219.2">nm</text>
<text x="46" y="225">λ</text>
<text x="62.2" y="224.9">I =20mA</text>
<text x="82.8" y="224.9">-</text>
<text x="92.6" y="224.9">470</text>
<text x="106" y="224.9">-</text>
<text x="115.9" y="224.9">nm</text>
<text x="46.4" y="230.7">Iv</text>
<text x="62.2" y="230.6">I =20mA</text>
<text x="91.8" y="230.6">2000</text>
<text x="106" y="230.6">-</text>
<text x="115.2" y="230.6">mcd</text>
<text x="11.4" y="236.3">Luminous Intensity*</text>
<text x="45.2" y="236.3">Iv</text>
<text x="62.2" y="236.3">I =20mA</text>
<text x="91.8" y="236.3">7000</text>
<text x="106" y="236.3">-</text>
<text x="115.2" y="236.3">mcd</text>
<text x="46.1" y="242">Iv</text>
<text x="62.2" y="241.9">I =20mA</text>
<text x="91.8" y="241.9">2500</text>
<text x="106" y="241.9">-</text>
<text x="115.2" y="241.9">mcd</text>
<text x="11.4" y="247.6">50% Power Angle</text>
<text x="48" y="247.6">2θ</text>
<text x="62.2" y="247.6">I =20mA</text>
<text x="82.8" y="247.6">-</text>
<text x="93.4" y="247.6">30</text>
<text x="106" y="247.6">-</text>
<text x="115.7" y="247.6">deg</text>
<text x="12.7" y="252.3">* Tolerance of measurements of forward voltage is +0.1V</text>
<text x="12.7" y="256">* Tolerance of measurements of dominant wavelength is +1nm</text>
<text x="12.7" y="259.6">* Tolerance of measurements of luminous intensity is +15%</text>
<text x="174.7" y="296.2">VER A1.2</text>
</g>
<g font-size="2.7">
<text x="49.4" y="213.7">(Red)</text>
<text x="48.2" y="219.3">(Green)</text>
<text x="49.1" y="225">(Blue)</text>
<text x="49.2" y="230.7">(Red)</text>
<text x="48" y="236.3">(Green)</text>
<text x="48.9" y="242">(Blue)</text>
</g>
<g font-size="2.5">
<text x="14.2" y="252.3">1</text>
<text x="14.2" y="256">2</text>
<text x="14.2" y="259.6">3</text>
</g>
<g font-size="2.3">
<text x="39.3" y="199.3">1</text>
<text x="36.8" y="219.2">2</text>
<text x="37.8" y="236.3">3</text>
<text x="51.1" y="247.6">1/2</text>
</g>
<g font-size="2.1">
<text x="65.9" y="138.6">F</text>
<text x="65.3" y="144.2">FP</text>
<text x="66.4" y="149.9">R</text>
<text x="66.1" y="155.6">D</text>
<text x="49.2" y="196.7">F</text>
<text x="63.3" y="196.7">F</text>
<text x="47.6" y="202.4">F</text>
<text x="63.3" y="202.4">F</text>
<text x="50.8" y="208">R</text>
<text x="65.9" y="208">R</text>
<text x="47.9" y="213.8">D</text>
<text x="63.3" y="213.7">F</text>
<text x="46.7" y="219.5">D</text>
<text x="63.3" y="219.4">F</text>
<text x="47.6" y="225.2">D</text>
<text x="63.3" y="225.1">F</text>
<text x="63.3" y="230.8">F</text>
<text x="63.3" y="236.4">F</text>
<text x="63.3" y="242.1">F</text>
<text x="63.3" y="247.8">F</text>
</g>
<g font-size="1.8">
<text x="11.4" y="49.9">●</text>
<text x="11.4" y="56.3">●</text>
<text x="11.4" y="62.4">●</text>
<text x="11.4" y="68.9">●</text>
<text x="11.4" y="88.9">●</text>
<text x="11.4" y="95.4">●</text>
<text x="11.4" y="101.9">●</text>
</g>
<g font-size="1.7">
<text x="110.9" y="54">.</text>
<text x="110.9" y="53.2">9</text>
<text x="110.9" y="54.8">5</text>
<text x="120.9" y="62.6">5</text>
<text x="115" y="77.6">5</text>
<text x="115" y="76.7">M</text>
<text x="115" y="75.9">A</text>
<text x="115" y="75.1">X</text>
<text x="115" y="79.2">1</text>
<text x="115" y="78.4">.</text>
<text x="130.7" y="81.9">1</text>
<text x="130.7" y="81.1">.</text>
<text x="130.7" y="80.7">0</text>
<text x="140.3" y="85">1</text>
<text x="150.2" y="85.1">2</text>
<text x="160.5" y="84.9">3</text>
<text x="169.6" y="84.8">4</text>
<text x="112.6" y="95.5">0</text>
<text x="112.6" y="94.7">.0.5</text>
<text x="112.6" y="93.8">5</text>
<text x="112.6" y="93">M</text>
<text x="112.6" y="92.1">I</text>
<text x="112.6" y="91.3">N</text>
<text x="127.5" y="95.5">0 M</text>
<text x="127.5" y="94.6">M</text>
<text x="127.5" y="93.8">I</text>
<text x="127.5" y="93">N</text>
<text x="130.7" y="94.6">I</text>
<text x="130.7" y="93.8">N</text>
<text x="139" y="91.7">1.Pure Green Anode</text>
<text x="139.1" y="95.4">3.Common Cathode</text>
<text x="139.1" y="93.5">2.Blue Anode</text>
<text x="112.6" y="96.3">2</text>
<text x="114.3" y="101">0.7</text>
<text x="127.5" y="98">2</text>
<text x="127.5" y="97.1">2 .</text>
<text x="127.5" y="96.3">.</text>
<text x="130.7" y="98.8">2</text>
<text x="130.7" y="98">4</text>
<text x="130.7" y="96.3">5</text>
<text x="139.1" y="97.3">4.Red Anode</text>
<text x="116.7" y="107.6">N</text>
<text x="143.8" y="107.7">unless otherwise noted</text>
<text x="143.8" y="103.8">Unit :mm</text>
<text x="143.8" y="105.7">Tolerance:+0.20mm</text>
<text x="115.3" y="113.7">1</text>
<text x="116.7" y="111.8">1</text>
<text x="116.7" y="111">.</text>
<text x="116.7" y="110.1">5</text>
<text x="116.7" y="109.3">M</text>
<text x="116.7" y="108.5">I</text>
<text x="118.7" y="113.7">2</text>
<text x="122.3" y="113.9">3</text>
<text x="125.4" y="113.9">4</text>
</g>
</svg>
